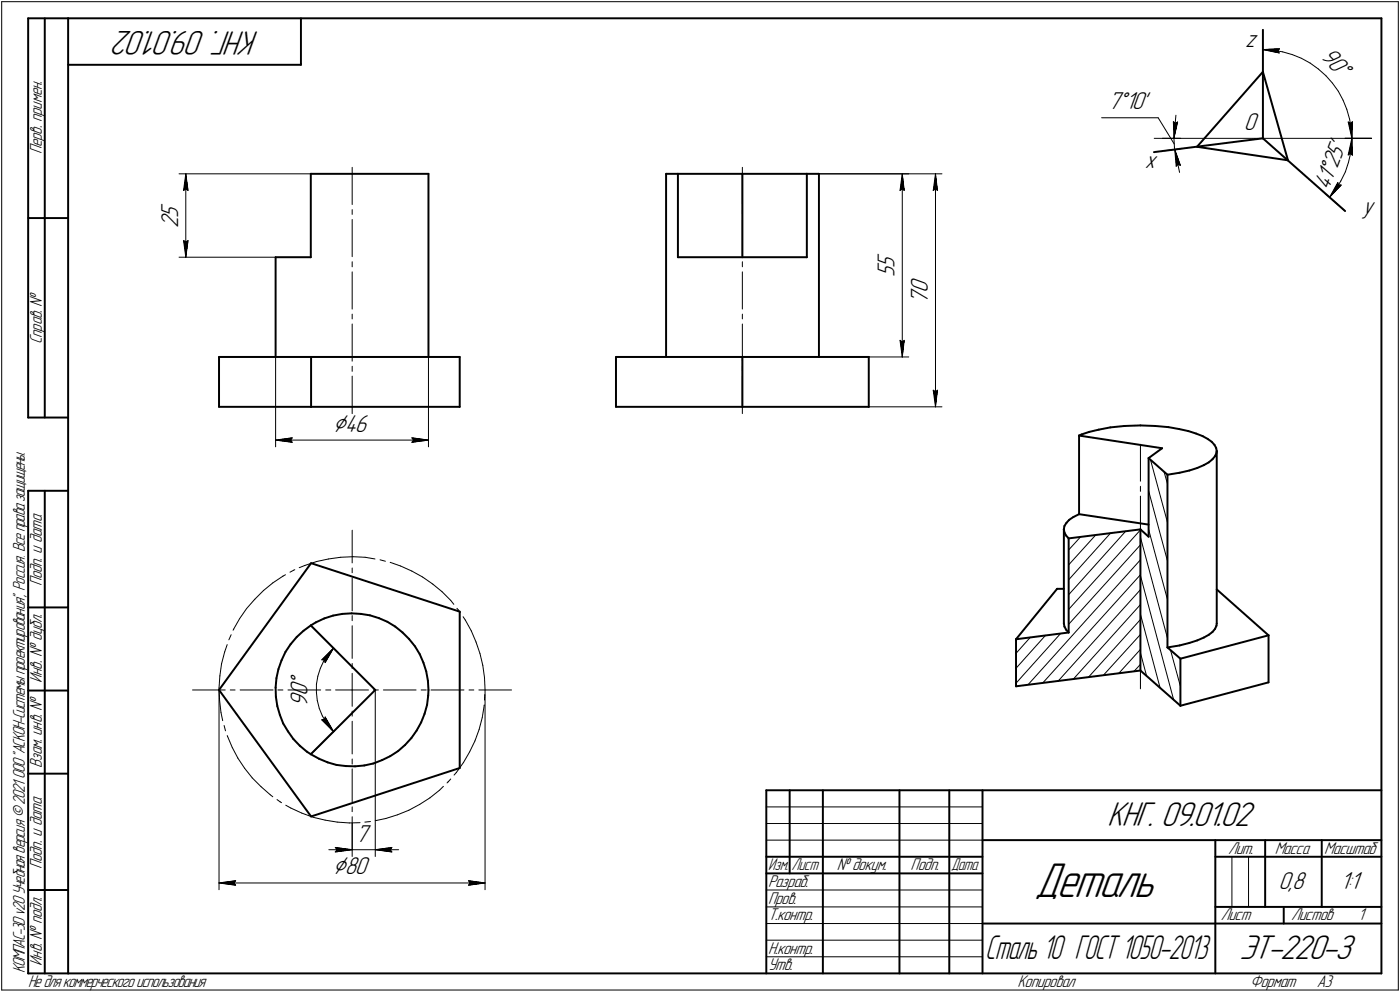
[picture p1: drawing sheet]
<svg xmlns="http://www.w3.org/2000/svg" width="421mm" height="298mm" viewBox="0 0 421 298" stroke-linecap="round" stroke-linejoin="round" font-family="sans-serif">
<g fill="none" stroke="#000" stroke-width=".59">
<path d="M8.5 5.5v120zM8.5 5.5h12zM13.5 5.5v120zM20.5 5.5v287zM20.5 5.5h395zM20.5 19.5h70zM90.5 5.5v14zM379.8 9v32.6zM415.5 5.5v287zM379.8 21.6l7.5 26.6zM379.8 21.6l-19.8 22.5zM93.5 52.2h35.4z"/>
<path d="M93.5 52.2v25.1zM128.9 52.2v55.1zM200.3 52.2h3.6zM200.3 52.2v55.1zM203.9 52.2v25.1zM203.9 52.2h19.4zM223.3 52.2v25.1zM223.3 52.2h19.4zM242.7 52.2h3.6zM242.7 52.2v25.1zM246.3 52.2v55.1zM347 45.7l32.8-4.1z"/>
<path d="M360 44.1l27.3 4.1zM379.8 41.6l24.7 21.8zM8.5 65.5h12zM82.9 77.3v30zM82.9 77.3h10.6zM203.9 77.3h38.8zM65.9 107.3v15zM65.9 107.3h27.7zM93.6 107.3h44.7zM93.6 107.3v15zM138.3 107.3v15zM185.3 107.3v15z"/>
<path d="M185.3 107.3h38zM223.3 107.3v15zM223.3 107.3h38zM261.3 107.3v15zM8.5 125.5h12zM65.9 122.3h27.7zM93.6 122.3h44.7zM185.3 122.3h38zM223.3 122.3h38zM324.5 130.9l.8-.3zM324.5 130.9v23.6zM324.5 130.9l25 3.8z"/>
<path d="M325.3 130.6l2.3-.8zM327.6 129.8l2.9-.7zM330.5 129.1l3.4-.7zM333.9 128.4l4.3-.4zM338.2 128l4.8-.2zM343 127.8l4.5 .2zM345.4 137.7l4.1-3zM345.4 137.7l5.7 5zM345.4 137.7v23.6zM347.5 128l3.9 .4zM351.4 128.4l3.3 .5zM354.7 128.9l2.7 .6z"/>
<path d="M357.4 129.5l2.3 .8zM359.7 130.3l2 .8zM361.7 131.1l1.5 .8zM362 139.8l1.6-.9zM363.2 131.9l1.2 .9zM363.6 138.9l1.1-.9zM364.4 132.8l.9 .9zM365.3 133.7l.5 .9zM365.4 137.1l-.7 .9zM365.8 134.6l.1 1zM365.8 136.1l-.4 1zM365.9 135.6l-.1 .5z"/>
<path d="M365.9 135.6v51.8zM8.5 147.5v145zM8.5 147.5h12zM13.5 147.5v145zM320 159.1v28.3zM320 159h.1M320 159.1l.1 .9zM320.1 158.1l-.1 .9zM320.7 157.1l-.6 1zM321.6 156.2l1.2-.8zM321.6 156.2l-.9 .9zM322.8 155.4l1.7-.9z"/>
<path d="M324.5 154.5l20.9 3.1zM343 159.1l2.4 2.2zM343 159.1v42.4zM351.1 142.7l3.7-.6zM351.1 142.7v51.9zM354.8 142.1l2.9-.7zM357.7 141.4l2.4-.8zM360.1 140.6l1.9-.8zM93.6 169.2l44.7 14.6zM93.6 169.2l-27.7 38.1zM317.9 177h2.1zM317.9 177l-12.3 15.1z"/>
<path d="M320.1 160l.5 1zM320.6 161l.8 .8zM321.4 161.8l21.6-2.7zM321.4 161.8v28.3zM365.9 177.1l15.6 13.8zM8.5 182.5h12zM84.7 198.5l-1 2.6zM85.9 195.9l-1.2 2.6zM87.4 193.6l-1.5 2.3zM89.2 191.4l2.1-1.8zM89.2 191.4l-1.8 2.2zM91.3 189.6l2.2-1.6z"/>
<path d="M93.5 188l1.5-1zM93.5 188l19.4 19.3zM95 187l2.5-1.2zM97.5 185.8l2.7-.8zM100.2 185l2.8-.5zM103 184.5l2.7-.2zM105.7 184.3l2.8 .2zM108.5 184.5l2.8 .4zM111.3 184.9l2.7 .9zM114 185.8l2.5 1.1zM116.5 186.9l2.4 1.4zM118.9 188.3l2.2 1.8z"/>
<path d="M121.1 190.1l1.9 1.9zM123 192l1.8 2.2zM124.8 194.2l1.4 2.4zM126.2 196.6l1.1 2.5zM127.3 199.1l.9 2.7zM138.3 183.8v47zM305.6 192.1v14.1zM305.6 192.1l15.8-2zM320 187.4l.1 .9zM320.1 188.3l.5 .9zM320.6 189.2l.8 .9zM351.1 194.6l3.7-.6z"/>
<path d="M351.1 194.6l3.9 3.4zM354.8 194l2.9-.8zM355 198l26.5-7.1zM355 198v14.1zM357.7 193.2l2.4-.8zM360.1 192.4l1.9-.8zM362 191.6l1.6-.8zM363.6 190.8l1.1-.9zM365.4 189l-.7 .9zM365.8 188l-.4 1zM365.9 187.4l-.1 .6zM381.5 190.9v14.2z"/>
<path d="M8.5 207.5h12zM65.9 207.3l27.7 38.1zM82.9 206.6l.1 2.8zM83 209.4l.4 2.8zM83.1 203.8l-.2 2.8zM83.4 212.2l.8 2.6zM83.7 201.1l-.6 2.7zM84.2 214.8l1 2.6zM85.2 217.4l1.4 2.4zM86.6 219.8l1.6 2.3zM125.3 219.5l-1.6 2.3zM126.7 217.1l-1.4 2.4z"/>
<path d="M127.7 214.5l-1 2.6zM128.2 201.8l.5 2.8zM128.4 211.8l-.7 2.7zM128.7 204.6l.2 2.7zM128.8 209l-.4 2.8zM128.9 207.3l-.1 1.7zM305.6 206.2l37.4-4.7zM343 201.5l12 10.6zM355 212.1l26.5-7zM8.5 232.5h12zM88.2 222.1l2 2zM90.2 224.1l2.1 1.8z"/>
<path d="M92.3 225.9l1.2 .8zM93.5 226.7l2.4 1.3zM93.5 226.7l19.4-19.4zM95.9 228l2.7 1.1zM98.6 229.1l2.6 .8zM101.2 229.9l2.8 .3zM104 230.2l2.8 .1zM106.8 230.3l2.8-.3zM109.6 230l2.7-.6zM112.3 229.4l2.6-1zM114.9 228.4l2.4-1.2zM117.3 227.2l2.4-1.5z"/>
<path d="M119.7 225.7l2.1-1.8zM123.7 221.8l-1.9 2.1zM230.5 237.5h185zM230.5 237.5v55zM237.5 237.5v25zM247.5 237.5v55zM270.5 237.5v55zM285.5 237.5v55zM295.5 237.5v55zM93.6 245.4l44.7-14.6zM230.5 257.5h65zM295.5 252.5h120z"/>
<path d="M365.5 252.5v40zM365.5 257.5h15zM380.5 252.5v20zM380.5 257.5h35zM397.5 252.5v20zM8.5 267.5h12zM230.5 262.5h65zM295.5 277.5h70zM365.5 277.5h50zM365.5 272.5h50zM386.1 272.5v5zM8.5 292.5h12z"/>
<path d="M20.5 292.5h395z"/>
</g>
<g fill="none" stroke="#000" stroke-width=".3">
<path d="M.5 .5v297zM.5 .5h420zM379.8 14.9l5-.3zM379.8 14.9l4.9 1zM379.8 14.9l3 .2zM379.8 9v7.8zM382.8 15.1l2.9 .5zM384.3 15.2l.4 .7zM384.8 14.6l-.5 .6zM385.7 15.6l3 .8zM388.7 16.4l2.7 1.1zM391.4 17.5l2.6 1.5z"/>
<path d="M394 19l2.5 1.7zM420.5 .5v297zM331.3 35.4h17zM348.3 35.4l4.8 7.9zM352.9 36.6l.6 .5zM352.9 36.6l.2 5zM353.5 37.1l.7-.4zM353.7 34.6l-.6 7zM354.2 36.7l-1.1 4.9zM396.5 20.7l2.3 2.1zM398.8 22.8l1.9 2.2zM400.7 25l1.8 2.4z"/>
<path d="M402.5 27.4l1.4 2.7zM403.9 30.1l1.1 2.8zM405 32.9l.9 2.9zM405.5 36.7l1.1 4.9zM405.5 36.7l.6 .4zM405.9 35.8l.5 3zM406.1 37.1l.6-.5zM406.4 38.8l.2 2.8zM406.7 36.6l-.1 5zM53.8 52.2h39.7zM55.2 57.2l.7-.5zM55.9 52.2l.7 5z"/>
<path d="M55.9 56.7l.7 .5zM55.9 52.2l-.7 5zM55.9 52.2v25.1zM105.9 50.3v11.2zM223.3 50.3v11.2zM246.3 52.2h27zM246.3 52.2h37zM270.7 57.2l.7-.5zM271.4 52.2l.5 5zM271.4 56.7l.5 .5zM271.4 52.2l-.7 5zM271.4 52.2v55.1z"/>
<path d="M280.7 57.2l.6-.5zM281.3 52.2l.6 5zM281.3 56.7l.6 .5zM281.3 52.2l-.6 5zM281.3 52.2v70.1zM347.1 41.6h32.7zM349.6 41.6h5.5zM350.2 45.3l5.1-.6zM353.1 41.6l.1 3zM353.2 44.6l.1 .4zM353.3 45l.4 5zM353.3 45l1.7 4.7z"/>
<path d="M353.3 45l1.5 6.8zM354.2 49.4l-.5 .6zM354.2 49.4l.8 .3zM379.8 41.6h32.7zM398.4 58l6.1 5.4zM401.7 56.9l-1.8 2.4zM402.3 54.9l-2.4 4.4zM402.3 54.9l.2 .7zM402.5 55.6h.9zM403.3 54.4l-1.6 2.5zM403.4 55.6l-3.5 3.7zM404.5 41.6h8z"/>
<path d="M404.6 51.6l-1.3 2.8zM405.5 46.6l.6-.5zM405.6 48.8l-1 2.8zM406.1 46.1l.6 .6zM406.2 45.9l-.6 2.9zM406.5 42.8l-.3 3.1zM406.6 41.6l.1 5.1zM406.6 41.6l-1.1 5zM406.6 41.6l-.1 1.2zM53.8 77.3h29.1zM55.2 72.3l.7 5zM55.2 72.3l.7 .4z"/>
<path d="M55.9 72.7l.7-.4zM56.6 72.3l-.7 5zM105.9 63v1.4zM105.9 66v11.1zM105.9 78.7v1.5zM223.3 63v1.4zM223.3 66v11.1zM223.3 78.7v1.5zM105.9 81.7v11.2zM105.9 94.4v1.4zM105.9 97.4v11.1zM223.3 81.7v11.2z"/>
<path d="M223.3 94.4v1.4zM223.3 97.4v11.1zM82.9 107.3v27zM105.9 110.1v1.5zM105.9 113v11.3zM128.9 107.3v27zM223.3 110.1v1.5zM223.3 113v11.3zM246.3 107.3h27zM270.7 102.3l.7 5zM270.7 102.3l.7 .5zM271.4 102.8l.5-.5z"/>
<path d="M271.9 102.3l-.5 5zM280.7 117.3l.6 5zM280.7 117.3l.6 .5zM281.3 117.8l.6-.5zM281.9 117.3l-.6 5zM82.9 132.2l5-.6zM82.9 132.2l5 .7zM82.9 132.2h46zM87.4 132.2l.5 .7zM87.9 131.6l-.5 .6zM123.9 132.9l5-.7zM123.9 131.6l.5 .6z"/>
<path d="M123.9 131.6l5 .6zM124.4 132.2l-.5 .7zM261.3 122.3h22zM343 133.5v11.1zM346 138.3l5.1 18.7zM105.9 159.3v9.9zM338.6 159.6l-17.2 19.1zM343 146.1v1.6zM343 149.1v11.1zM343 159.3l-21.6 23.8zM345.4 159.1l5.7 21.1zM345.4 147.5l5.7 21.1z"/>
<path d="M350.1 141.8l1 3.6zM79.2 177.5l2.8-2.3zM79.2 177.5l-2.6 2.6zM82 175.2l3.1-2.1zM85.1 173.1l.8-.4zM87.2 172l1.1-.6zM88.3 171.4l.3-.2zM90 170.6l1.7-.7zM91.7 169.9l3.5-1.2zM95.2 168.7l3.6-.7zM98.8 168l3.6-.5zM102.4 167.5l3.8-.2z"/>
<path d="M105.9 170.7v1.4zM105.9 173.7v9.9zM106.2 167.3l3.6 .2zM109.8 167.5l3 .5zM114.3 168.2l1.6 .5zM117.3 169l3.2 1.1zM120.5 170.1l3.4 1.5zM123.9 171.6l3.2 1.8zM127.1 173.4l3 2.1zM130.1 175.5l2.8 2.3zM132.9 177.8l2.7 2.6zM325 161.4l-3.6 3.9z"/>
<path d="M329.5 160.8l-8.1 9zM334 160.2l-12.6 14zM343 161.7v1.5zM343 164.8v11.1zM343 177.3v1.5zM343 177.2l-24.7 27.4zM343 172.7l-29.3 32.4zM343 168.2l-33.8 37.5zM343 163.7l-21.6 23.9zM343 173l10 37.3zM343 161.5l8.1 30.3zM66.6 199.5l-.5 3.6z"/>
<path d="M67.6 195.9l-1 3.6zM68.3 193.7l-.7 2.2zM69.5 190.8l-.7 1.5zM70.3 189.1l-.2 .3zM72.1 185.9l-1.8 3.2zM74.2 182.9l-2.1 3zM76.6 180.1l-2.4 2.8zM93.5 188l8.3 8.2zM96.8 198.3h.7zM96.8 198.3l3.5-3.6zM97.4 198.6l-1 2.2zM97.5 198.3l.3 .8z"/>
<path d="M98.7 196.6l-1.3 2zM100.3 194.7l-2.5 4.4zM100.3 194.7l-1.6 1.9zM105.9 185v1.5zM105.9 188v9.9zM105.9 199.4v1.5zM135.6 180.4l.9 1.2zM137.4 182.8l.4 .5zM137.8 183.3l.6 .8zM139.3 185.3l.7 1.1zM140 186.4l1.7 3.2zM141.7 189.6l1.5 3.4z"/>
<path d="M143.2 193l1.2 3.4zM144.4 196.4l.8 3.6zM145.2 200l.5 3.6zM309.9 191.5l-4.3 4.8zM314.5 190.9l-8.9 9.9zM318.9 190.4l-13.3 14.9zM343 180.3v11.1zM343 193v1.4zM343 195.9v11.1zM343 199.6l-2 2.2zM343 195.2l-6.5 7.2zM343 190.7l-11.1 12.2z"/>
<path d="M343 186.2l-15.6 17.3zM343 181.7l-20.2 22.3zM343 196.2l1.8 7zM343 184.6l5.9 22.2zM352 195.4l3 10.8zM57.9 207.3h9.8zM65.9 206.8l.1 3.7zM65.9 207.3v60.1zM66 210.5l.5 3.6zM66.1 203.1l-.2 3.7zM66.5 214.1l.5 2.5zM67.4 218l.4 1.6z"/>
<path d="M69.3 207.3h1.4zM72.2 207.3h9.9zM83.6 207.3h1.5zM86.6 207.3h9.8zM95.2 205.7v2.4zM95.2 208.1l.2 2.4zM95.4 210.5l.6 2.4zM95.6 203.2l-.4 2.5zM96 212.9l.9 2.2zM96.4 200.8l-.8 2.4zM96.8 216.3l3.5 3.6zM96.8 216.3h.7z"/>
<path d="M96.9 215.1l1.3 2.2zM97.8 215.5l-.3 .8zM97.8 215.5l2.5 4.4zM98 207.3h1.5zM98.2 217.3l1.5 1.9zM99.7 219.2l.6 .7zM100.9 207.3h5zM105.9 207.3h4.9zM105.9 216.7v9.9zM105.9 213.7v1.5zM105.9 207.3v5zM105.9 202.4v4.9z"/>
<path d="M112.3 207.3h1.5zM112.9 207.3v50.1zM115.3 207.3h9.8zM126.7 207.3h1.5zM129.6 207.3h9.9zM141.1 207.3h1.4zM144 207.3h9.8zM144.1 219.2l-1.3 3.5zM145 215.6l-.9 3.6zM145.6 212l-.6 3.6zM145.6 211.8v.2zM145.7 203.6l.2 3.7z"/>
<path d="M145.8 208.7l-.1 1.7zM145.9 207.3v60.1zM68.3 221.1l.1 .1zM68.4 221.2l1.4 3.4zM69.8 224.6l1.7 3.2zM71.5 227.8l2.1 3.1zM73.6 230.9l2.3 2.9zM75.9 233.8l2.6 2.6zM78.5 236.4l2.8 2.4zM81.3 238.8l.7 .6zM93.5 226.7l8.3-8.3zM105.9 231.1v9.9z"/>
<path d="M105.9 228.1v1.5zM129.3 239.8l2.9-2.3zM132.2 237.5l1.1-1.2zM134.5 235.3l.3-.4zM135.6 234.1l-.8 .8zM137.2 232.2l-.6 .7zM139.4 229.2l-2.2 3zM141.2 226l-1.8 3.2zM142.8 222.7l-1.6 3.3zM83.3 240.3l.9 .7zM84.2 241l.5 .2zM85.9 242l1.6 .8z"/>
<path d="M87.5 242.8l3.3 1.5zM90.8 244.3l3.4 1.3zM94.2 245.6l3.6 .9zM97.8 246.5l3.6 .6zM98.9 255.4h7zM100.8 254.7l5.1 .7zM100.8 254.7l.5 .7zM100.8 256l5.1-.6zM101.3 255.4l-.5 .6zM101.4 247.1l3.7 .2zM105.1 247.3l3.2-.1zM105.9 245.4v9.9z"/>
<path d="M105.9 242.5v1.4zM105.9 255.4h7zM105.9 247.3v10.1zM109.7 247.1l1.7-.2zM112.9 246.6l3.2-.6zM112.9 255.4l5 .6zM112.9 255.4l5-.7zM112.9 255.4h7zM116.1 246l3.4-1.1zM117.3 255.4l.6 .6zM117.9 254.7l-.6 .7zM119.5 244.9l3.4-1.4z"/>
<path d="M122.9 243.5l3.3-1.8zM126.2 241.7l3.1-1.9zM230.5 247.5h65zM230.5 252.5h65zM230.5 242.5h65zM370.5 257.5v15zM375.5 257.5v15zM65.9 265.3l5-.6zM65.9 265.3l5 .7zM65.9 265.3h80zM70.4 265.3l.5 .7zM70.9 264.7l-.5 .6z"/>
<path d="M140.9 266l5-.7zM140.9 264.7l.5 .6zM140.9 264.7l5 .6zM141.4 265.3l-.5 .7zM230.5 267.5h65zM230.5 272.5h65zM230.5 277.5h65zM.5 297.5h420zM230.5 282.5h65zM230.5 287.5h65z"/>
</g>
<g fill="#000" stroke="#000" stroke-width=".3">
<path d="M380.2 15h.8zM380.7 15.1h1.4zM381.1 15.2h2.1zM381.5 15.2h2.8zM381.9 15.3h2.5zM382.3 15.4h2.2zM382.7 15.5h1.8zM383.1 15.6h1.5zM383.5 15.7h1.1zM384 15.7h.6zM384.4 15.8h.3z"/>
<path d="M383.2 14.7h1.6zM381.5 14.8h3.2zM379.8 14.9h4.8zM381 15h3.6zM382.1 15.1h2.4zM383.2 15.2h1.2z"/>
<path d="M353 36.7h.1zM353 36.8h.2zM353 36.9h.3zM353 37h.4zM353 37.1h.5zM353 37.2h.5zM353 37.3h.5zM353 37.3h.5zM353 37.4h.5zM353 37.5h.5zM353 37.6h.5zM353 37.7h.5zM353 37.8h.5zM353 37.8h.5zM353 37.9h.5zM353 38h.4zM353 38.1h.4zM353 38.2h.4zM353 38.3h.4zM353 38.4h.4zM353 38.4h.4zM353 38.5h.4zM353 38.6h.4zM353 38.7h.4zM353 38.8h.4zM353 38.9h.4zM353 38.9h.3zM353 39h.3zM353.1 39.1h.2zM353.1 39.2h.2zM353.1 39.3h.2zM353.1 39.4h.2zM353.1 39.5h.2zM353.1 39.5h.2zM353.1 39.6h.2zM353.1 39.7h.2zM353.1 39.8h.1zM353.1 39.9h.1zM353.1 40h.1zM353.1 40h.1zM353.1 40.1h.1zM353.1 40.2h.1zM353.1 40.3h.1zM353.1 40.4h.1zM353.1 40.5h.1zM353.1 40.6h.1zM353.1 40.6h.1z"/>
<path d="M353.9 36.8h.3zM353.8 36.9h.4zM353.7 37h.5zM353.5 37.1h.6zM353.5 37.2h.6zM353.5 37.3h.6zM353.5 37.3h.6zM353.5 37.4h.5zM353.5 37.5h.5zM353.5 37.6h.5zM353.5 37.7h.5zM353.5 37.8h.5zM353.5 37.8h.4zM353.5 37.9h.4zM353.4 38h.5zM353.4 38.1h.5zM353.4 38.2h.4zM353.4 38.3h.4zM353.4 38.4h.4zM353.4 38.4h.4zM353.4 38.5h.4zM353.4 38.6h.3zM353.4 38.7h.3zM353.4 38.8h.3zM353.4 38.9h.3zM353.3 38.9h.4zM353.3 39h.4zM353.3 39.1h.4zM353.3 39.2h.4zM353.3 39.3h.4zM353.3 39.4h.3zM353.3 39.5h.3zM353.3 39.5h.3zM353.3 39.6h.3zM353.3 39.7h.2zM353.2 39.8h.3zM353.2 39.9h.3zM353.2 40h.3zM353.2 40h.3zM353.2 40.1h.2zM353.2 40.2h.2zM353.2 40.3h.2zM353.2 40.4h.2zM353.1 40.7h.2zM353.1 40.8h.2z"/>
<path d="M405.6 36.8h.2zM405.6 36.9h.3zM405.6 37h.5zM405.6 37.1h.5zM405.6 37.2h.6zM405.6 37.3h.6zM405.6 37.3h.6zM405.7 37.4h.5zM405.7 37.5h.5zM405.7 37.6h.5zM405.7 37.7h.5zM405.7 37.8h.5zM405.8 37.8h.4zM405.8 37.9h.4zM405.8 38h.5zM405.8 38.1h.5zM405.9 38.2h.4zM405.9 38.3h.4zM405.9 38.4h.4zM405.9 38.4h.4zM405.9 38.5h.4zM406 38.6h.3zM406 38.7h.3zM406 38.8h.3zM406 38.9h.3zM406.1 38.9h.3zM406.1 39h.3zM406.1 39.1h.3zM406.1 39.2h.3zM406.1 39.3h.3zM406.1 39.4h.3zM406.1 39.5h.3zM406.1 39.5h.3zM406.1 39.6h.3zM406.2 39.7h.2zM406.2 39.8h.3zM406.2 39.9h.3zM406.2 40h.3zM406.2 40h.3zM406.3 40.1h.2zM406.3 40.2h.2zM406.3 40.3h.2zM406.3 40.4h.2zM406.4 40.7h.2zM406.4 40.8h.2z"/>
<path d="M406.6 36.7h.1zM406.5 36.8h.2zM406.4 36.9h.3zM406.3 37h.4zM406.1 37.1h.6zM406.2 37.2h.5zM406.2 37.3h.5zM406.2 37.3h.5zM406.2 37.4h.5zM406.2 37.5h.5zM406.2 37.6h.5zM406.2 37.7h.5zM406.2 37.8h.5zM406.2 37.8h.5zM406.2 37.9h.5zM406.3 38h.4zM406.3 38.1h.4zM406.3 38.2h.4zM406.3 38.3h.4zM406.3 38.4h.4zM406.3 38.4h.4zM406.3 38.5h.4zM406.3 38.6h.4zM406.3 38.7h.4zM406.3 38.8h.4zM406.3 38.9h.4zM406.4 38.9h.3zM406.4 39h.3zM406.4 39.1h.3zM406.4 39.2h.3zM406.4 39.3h.3zM406.4 39.4h.3zM406.4 39.5h.3zM406.4 39.5h.3zM406.4 39.6h.3zM406.4 39.7h.3zM406.5 39.8h.2zM406.5 39.9h.2zM406.5 40h.2zM406.5 40h.2zM406.5 40.1h.2zM406.5 40.2h.2zM406.5 40.3h.2zM406.5 40.4h.2zM406.5 40.5h.2zM406.5 40.6h.2zM406.5 40.6h.2z"/>
<path d="M55.7 53.5h.2zM55.7 53.6h.2zM55.7 53.7h.2zM55.7 53.8h.2zM55.7 53.8h.2zM55.7 53.9h.2zM55.7 54h.2zM55.7 54.1h.2zM55.6 54.2h.3zM55.6 54.3h.3zM55.6 54.4h.3zM55.6 54.4h.3zM55.6 54.5h.3zM55.6 54.6h.3zM55.6 54.7h.3zM55.5 54.8h.4zM55.5 54.9h.4zM55.5 54.9h.4zM55.5 55h.4zM55.5 55.1h.4zM55.5 55.2h.4zM55.5 55.3h.4zM55.5 55.4h.4zM55.5 55.5h.4zM55.5 55.5h.4zM55.5 55.6h.4zM55.5 55.7h.4zM55.5 55.8h.4zM55.5 55.9h.4zM55.5 56h.4zM55.4 56h.5zM55.4 56.1h.5zM55.4 56.2h.5zM55.4 56.3h.5zM55.4 56.4h.5zM55.4 56.5h.5zM55.4 56.6h.5zM55.3 56.6h.6zM55.3 56.7h.6zM55.3 56.8h.5zM55.3 56.9h.4zM55.3 57h.2zM55.3 57.1h.2z"/>
<path d="M55.9 52.9h.1zM55.9 53h.1zM55.9 53.1h.1zM55.9 53.2h.1zM55.9 53.3h.1zM55.9 53.3h.1zM55.9 53.4h.1zM55.9 53.5h.2zM55.9 53.6h.2zM55.9 53.7h.2zM55.9 53.8h.2zM55.9 53.8h.2zM55.9 53.9h.2zM55.9 54h.2zM55.9 54.1h.2zM55.9 54.2h.3zM55.9 54.3h.3zM55.9 54.4h.3zM55.9 54.4h.3zM55.9 54.5h.3zM55.9 54.6h.3zM55.9 54.7h.3zM55.9 54.8h.4zM55.9 54.9h.4zM55.9 54.9h.4zM55.9 55h.4zM55.9 55.1h.4zM55.9 55.2h.4zM55.9 55.3h.4zM55.9 55.4h.5zM55.9 55.5h.5zM55.9 55.5h.5zM55.9 55.6h.5zM55.9 55.7h.5zM55.9 55.8h.5zM55.9 55.9h.5zM55.9 56h.5zM55.9 56h.6zM55.9 56.1h.6zM55.9 56.2h.6zM55.9 56.3h.6zM55.9 56.4h.6zM55.9 56.5h.6zM55.9 56.6h.6zM55.9 56.6h.7zM55.9 56.7h.7zM56 56.8h.6zM56.1 56.9h.5zM56.2 57h.4zM56.4 57.1h.2z"/>
<path d="M271.2 53.5h.2zM271.2 53.6h.2zM271.2 53.7h.2zM271.2 53.8h.2zM271.2 53.8h.2zM271.2 53.9h.2zM271.2 54h.2zM271.2 54.1h.2zM271.1 54.2h.3zM271.1 54.3h.3zM271.1 54.4h.3zM271.1 54.4h.3zM271.1 54.5h.3zM271.1 54.6h.3zM271.1 54.7h.3zM271 54.8h.4zM271 54.9h.4zM271 54.9h.4zM271 55h.4zM271 55.1h.4zM271 55.2h.4zM271 55.3h.4zM270.9 55.4h.5zM270.9 55.5h.5zM270.9 55.5h.5zM270.9 55.6h.5zM270.9 55.7h.5zM270.9 55.8h.5zM270.9 55.9h.5zM270.9 56h.5zM270.8 56h.6zM270.8 56.1h.6zM270.8 56.2h.6zM270.8 56.3h.6zM270.8 56.4h.6zM270.8 56.5h.6zM270.8 56.6h.6zM270.8 56.6h.6zM270.8 56.7h.6zM270.8 56.8h.5zM270.8 56.9h.4zM270.8 57h.2zM270.8 57.1h.1z"/>
<path d="M271.4 53h.1zM271.4 53.1h.1zM271.4 53.2h.1zM271.4 53.3h.1zM271.4 53.3h.1zM271.4 53.4h.1zM271.4 53.5h.1zM271.4 53.6h.1zM271.4 53.7h.2zM271.4 53.8h.2zM271.4 53.8h.2zM271.4 53.9h.2zM271.4 54h.2zM271.4 54.1h.2zM271.4 54.2h.2zM271.4 54.3h.2zM271.4 54.4h.2zM271.4 54.4h.3zM271.4 54.5h.3zM271.4 54.6h.3zM271.4 54.7h.3zM271.4 54.8h.3zM271.4 54.9h.3zM271.4 54.9h.3zM271.4 55h.3zM271.4 55.1h.4zM271.4 55.2h.4zM271.4 55.3h.4zM271.4 55.4h.4zM271.4 55.5h.4zM271.4 55.5h.4zM271.4 55.6h.4zM271.4 55.7h.4zM271.4 55.8h.4zM271.4 55.9h.5zM271.4 56h.5zM271.4 56h.5zM271.4 56.1h.5zM271.4 56.2h.5zM271.4 56.3h.5zM271.4 56.4h.5zM271.4 56.5h.5zM271.4 56.6h.5zM271.4 56.6h.5zM271.4 56.7h.5zM271.5 56.8h.4zM271.6 56.9h.3zM271.7 57h.2zM271.8 57.1h.1z"/>
<path d="M281.2 53.5h.1zM281.2 53.6h.1zM281.2 53.7h.1zM281.2 53.8h.1zM281.2 53.8h.1zM281.2 53.9h.1zM281.2 54h.1zM281.2 54.1h.1zM281.1 54.2h.2zM281.1 54.3h.2zM281.1 54.4h.2zM281.1 54.4h.2zM281.1 54.5h.2zM281.1 54.6h.2zM281.1 54.7h.2zM281 54.8h.3zM281 54.9h.3zM281 54.9h.3zM281 55h.3zM281 55.1h.3zM281 55.2h.3zM281 55.3h.3zM280.9 55.4h.4zM280.9 55.5h.4zM280.9 55.5h.4zM280.9 55.6h.4zM280.9 55.7h.4zM280.9 55.8h.4zM280.9 55.9h.4zM280.9 56h.4zM280.8 56h.5zM280.8 56.1h.5zM280.8 56.2h.5zM280.8 56.3h.5zM280.8 56.4h.5zM280.8 56.5h.5zM280.8 56.6h.5zM280.8 56.6h.5zM280.8 56.7h.5zM280.8 56.8h.5zM280.8 56.9h.4zM280.8 57h.2zM280.8 57.1h.1z"/>
<path d="M281.3 53h.2zM281.3 53.1h.2zM281.3 53.2h.2zM281.3 53.3h.2zM281.3 53.3h.2zM281.3 53.4h.2zM281.3 53.5h.2zM281.3 53.6h.2zM281.3 53.7h.3zM281.3 53.8h.3zM281.3 53.8h.3zM281.3 53.9h.3zM281.3 54h.3zM281.3 54.1h.3zM281.3 54.2h.3zM281.3 54.3h.3zM281.3 54.4h.3zM281.3 54.4h.4zM281.3 54.5h.4zM281.3 54.6h.4zM281.3 54.7h.4zM281.3 54.8h.4zM281.3 54.9h.4zM281.3 54.9h.4zM281.3 55h.4zM281.3 55.1h.5zM281.3 55.2h.5zM281.3 55.3h.5zM281.3 55.4h.5zM281.3 55.5h.5zM281.3 55.5h.5zM281.3 55.6h.5zM281.3 55.7h.5zM281.3 55.8h.5zM281.3 55.9h.6zM281.3 56h.6zM281.3 56h.6zM281.3 56.1h.6zM281.3 56.2h.6zM281.3 56.3h.6zM281.3 56.4h.6zM281.3 56.5h.6zM281.3 56.6h.6zM281.3 56.6h.6zM281.3 56.7h.6zM281.5 56.8h.4zM281.6 56.9h.3zM281.7 57h.2zM281.8 57.1h.1z"/>
<path d="M353.4 45.8h.2zM353.4 45.9h.2zM353.5 46.2h.2zM353.5 46.3h.2zM353.5 46.4h.2zM353.5 46.5h.2zM353.5 46.6h.2zM353.5 46.7h.2zM353.5 46.7h.2zM353.5 46.8h.2zM353.5 46.9h.2zM353.6 47h.2zM353.6 47.1h.2zM353.6 47.2h.2zM353.6 47.2h.2zM353.6 47.3h.2zM353.6 47.4h.3zM353.6 47.5h.3zM353.6 47.6h.3zM353.6 47.7h.3zM353.6 47.8h.3zM353.6 47.8h.4zM353.6 47.9h.4zM353.7 48h.3zM353.7 48.1h.3zM353.7 48.2h.4zM353.7 48.3h.4zM353.7 48.3h.4zM353.7 48.4h.4zM353.7 48.5h.4zM353.7 48.6h.5zM353.7 48.7h.5zM353.7 48.8h.5zM353.7 48.9h.5zM353.7 48.9h.5zM353.7 49h.5zM353.7 49.1h.5zM353.7 49.2h.5zM353.7 49.3h.5zM353.7 49.4h.5zM353.7 49.4h.5zM353.7 49.5h.5zM353.7 49.6h.4zM353.7 49.7h.3zM353.7 49.8h.2z"/>
<path d="M353.5 45.7h.2zM353.6 46h.1zM353.6 46.1h.1zM353.6 46.1h.1zM353.7 46.2h.1zM353.7 46.3h.1zM353.7 46.4h.2zM353.7 46.5h.2zM353.7 46.6h.2zM353.7 46.7h.3zM353.7 46.7h.3zM353.7 46.8h.3zM353.7 46.9h.4zM353.8 47h.3zM353.8 47.1h.3zM353.8 47.2h.4zM353.8 47.2h.4zM353.8 47.3h.4zM353.9 47.4h.3zM353.9 47.5h.3zM353.9 47.6h.4zM353.9 47.7h.4zM353.9 47.8h.4zM354 47.8h.4zM354 47.9h.4zM354 48h.4zM354 48.1h.5zM354.1 48.2h.4zM354.1 48.3h.4zM354.1 48.3h.5zM354.1 48.4h.5zM354.1 48.5h.5zM354.2 48.6h.5zM354.2 48.7h.5zM354.2 48.8h.6zM354.2 48.9h.6zM354.2 48.9h.6zM354.2 49h.6zM354.2 49.1h.6zM354.2 49.2h.6zM354.2 49.3h.7zM354.2 49.4h.7zM354.5 49.4h.4zM354.7 49.5h.3zM354.8 49.6h.2z"/>
<path d="M402.3 55h.1zM402.3 55.1h.1zM402.2 55.2h.2zM402.2 55.3h.3zM402.1 55.4h.4zM402.1 55.5h.4zM402 55.5h.5zM401.9 55.6h.6zM401.9 55.7h.6zM401.8 55.8h.6zM401.8 55.9h.5zM401.7 56h.6zM401.7 56h.6zM401.7 56.1h.5zM401.7 56.2h.4zM401.6 56.3h.5zM401.5 56.4h.5zM401.5 56.5h.4zM401.4 56.6h.5zM401.4 56.6h.4zM401.3 56.7h.4zM401.3 56.8h.4zM401.2 56.9h.5zM401.2 57h.4zM401.2 57.1h.3zM401.1 57.1h.4zM401.1 57.2h.3zM401 57.3h.3zM401 57.4h.2zM400.9 57.5h.3zM400.9 57.6h.3zM400.8 57.7h.3zM400.8 57.7h.2zM400.7 57.8h.3zM400.6 57.9h.3zM400.6 58h.2zM400.6 58.1h.2zM400.6 58.2h.1zM400.5 58.3h.1zM400.4 58.4h.2zM400.2 58.7h.2z"/>
<path d="M402.5 55.6h.9zM402.5 55.7h.9zM402.4 55.8h.9zM402.3 55.9h.9zM402.3 56h.8zM402.3 56h.7zM402.2 56.1h.7zM402.1 56.2h.7zM402.1 56.3h.7zM402 56.4h.7zM401.9 56.5h.7zM401.9 56.6h.6zM401.8 56.6h.6zM401.7 56.7h.6zM401.7 56.8h.6zM401.7 56.9h.5zM401.6 57h.5zM401.5 57.1h.5zM401.5 57.1h.4zM401.4 57.2h.4zM401.3 57.3h.4zM401.2 57.4h.5zM401.2 57.5h.5zM401.2 57.6h.4zM401.1 57.7h.4zM401 57.7h.4zM401 57.8h.3zM400.9 57.9h.3zM400.8 58h.4zM400.8 58.1h.3zM400.7 58.2h.3zM400.6 58.3h.3zM400.6 58.3h.2zM400.6 58.4h.1zM400.5 58.5h.1zM400.4 58.6h.2z"/>
<path d="M406.4 42.4h.2zM406.3 42.8h.2zM406.3 42.8h.2zM406.3 42.9h.2zM406.3 43h.2zM406.3 43.1h.2zM406.2 43.2h.3zM406.2 43.3h.3zM406.2 43.3h.3zM406.2 43.4h.2zM406.1 43.5h.3zM406.1 43.6h.3zM406.1 43.7h.3zM406.1 43.8h.3zM406.1 43.9h.3zM406.1 43.9h.3zM406.1 44h.3zM406.1 44.1h.3zM406.1 44.2h.3zM406 44.3h.3zM406 44.4h.3zM406 44.4h.3zM406 44.5h.3zM406 44.6h.3zM405.9 44.7h.4zM405.9 44.8h.4zM405.9 44.9h.4zM405.9 45h.4zM405.8 45h.5zM405.8 45.1h.5zM405.8 45.2h.4zM405.8 45.3h.4zM405.8 45.4h.4zM405.7 45.5h.5zM405.7 45.6h.5zM405.7 45.6h.5zM405.7 45.7h.5zM405.6 45.8h.6zM405.6 45.9h.6zM405.6 46h.6zM405.6 46.1h.5zM405.6 46.1h.5zM405.6 46.2h.4zM405.6 46.3h.2zM405.6 46.4h.1z"/>
<path d="M406.5 42.5h.2zM406.5 42.6h.2zM406.5 42.7h.2zM406.5 42.8h.2zM406.5 42.8h.2zM406.5 42.9h.2zM406.5 43h.2zM406.5 43.1h.2zM406.5 43.2h.2zM406.5 43.3h.2zM406.5 43.3h.2zM406.4 43.4h.3zM406.4 43.5h.3zM406.4 43.6h.3zM406.4 43.7h.3zM406.4 43.8h.3zM406.4 43.9h.3zM406.4 43.9h.3zM406.4 44h.3zM406.4 44.1h.3zM406.4 44.2h.3zM406.3 44.3h.4zM406.3 44.4h.4zM406.3 44.4h.4zM406.3 44.5h.4zM406.3 44.6h.4zM406.3 44.7h.4zM406.3 44.8h.4zM406.3 44.9h.4zM406.3 45h.4zM406.3 45h.4zM406.3 45.1h.4zM406.2 45.2h.5zM406.2 45.3h.5zM406.2 45.4h.5zM406.2 45.5h.5zM406.2 45.6h.5zM406.2 45.6h.5zM406.2 45.7h.5zM406.2 45.8h.5zM406.2 45.9h.5zM406.2 46h.5zM406.1 46.1h.6zM406.2 46.1h.5zM406.3 46.2h.4zM406.4 46.3h.3zM406.5 46.4h.2zM406.6 46.5h.1z"/>
<path d="M55.3 72.5h.2zM55.3 72.6h.3zM55.3 72.6h.5zM55.3 72.7h.6zM55.3 72.8h.6zM55.3 72.9h.6zM55.4 73h.5zM55.4 73.1h.5zM55.4 73.2h.5zM55.4 73.2h.5zM55.4 73.3h.5zM55.4 73.4h.5zM55.4 73.5h.5zM55.5 73.6h.4zM55.5 73.7h.4zM55.5 73.7h.4zM55.5 73.8h.4zM55.5 73.9h.4zM55.5 74h.4zM55.5 74.1h.4zM55.5 74.2h.4zM55.5 74.3h.4zM55.5 74.3h.4zM55.5 74.4h.4zM55.5 74.5h.4zM55.5 74.6h.4zM55.5 74.7h.4zM55.5 74.8h.4zM55.6 74.8h.3zM55.6 74.9h.3zM55.6 75h.3zM55.6 75.1h.3zM55.6 75.2h.3zM55.6 75.3h.3zM55.6 75.4h.3zM55.7 75.4h.2zM55.7 75.5h.2zM55.7 75.6h.2zM55.7 75.7h.2zM55.7 75.8h.2zM55.7 75.9h.2zM55.7 75.9h.2zM55.7 76h.2z"/>
<path d="M56.3 72.5h.3zM56.2 72.6h.4zM56 72.6h.6zM55.9 72.7h.7zM55.9 72.8h.7zM55.9 72.9h.7zM55.9 73h.6zM55.9 73.1h.6zM55.9 73.2h.6zM55.9 73.2h.6zM55.9 73.3h.6zM55.9 73.4h.6zM55.9 73.5h.6zM55.9 73.6h.5zM55.9 73.7h.5zM55.9 73.7h.5zM55.9 73.8h.5zM55.9 73.9h.5zM55.9 74h.5zM55.9 74.1h.5zM55.9 74.2h.5zM55.9 74.3h.4zM55.9 74.3h.4zM55.9 74.4h.4zM55.9 74.5h.4zM55.9 74.6h.4zM55.9 74.7h.4zM55.9 74.8h.4zM55.9 74.8h.3zM55.9 74.9h.3zM55.9 75h.3zM55.9 75.1h.3zM55.9 75.2h.3zM55.9 75.3h.3zM55.9 75.4h.3zM55.9 75.4h.2zM55.9 75.5h.2zM55.9 75.6h.2zM55.9 75.7h.2zM55.9 75.8h.2zM55.9 75.9h.2zM55.9 75.9h.2zM55.9 76h.2zM55.9 76.1h.1zM55.9 76.2h.1zM55.9 76.3h.1zM55.9 76.4h.1zM55.9 76.5h.1zM55.9 76.5h.1zM55.9 76.6h.1z"/>
<path d="M270.8 102.4h.1zM270.8 102.5h.2zM270.8 102.6h.4zM270.8 102.7h.5zM270.8 102.8h.6zM270.8 102.9h.6zM270.8 103h.6zM270.8 103h.6zM270.8 103.1h.6zM270.8 103.2h.6zM270.8 103.3h.6zM270.8 103.4h.6zM270.8 103.5h.6zM270.9 103.5h.5zM270.9 103.6h.5zM270.9 103.7h.5zM270.9 103.8h.5zM270.9 103.9h.5zM270.9 104h.5zM270.9 104.1h.5zM270.9 104.1h.5zM271 104.2h.4zM271 104.3h.4zM271 104.4h.4zM271 104.5h.4zM271 104.6h.4zM271 104.6h.4zM271 104.7h.4zM271.1 104.8h.3zM271.1 104.9h.3zM271.1 105h.3zM271.1 105.1h.3zM271.1 105.2h.3zM271.1 105.2h.3zM271.1 105.3h.3zM271.2 105.4h.2zM271.2 105.5h.2zM271.2 105.6h.2zM271.2 105.7h.2zM271.2 105.7h.2zM271.2 105.8h.2zM271.2 105.9h.2zM271.2 106h.2z"/>
<path d="M271.8 102.4h.1zM271.7 102.5h.2zM271.6 102.6h.3zM271.5 102.7h.4zM271.4 102.8h.5zM271.4 102.9h.5zM271.4 103h.5zM271.4 103h.5zM271.4 103.1h.5zM271.4 103.2h.5zM271.4 103.3h.5zM271.4 103.4h.5zM271.4 103.5h.5zM271.4 103.5h.5zM271.4 103.6h.5zM271.4 103.7h.4zM271.4 103.8h.4zM271.4 103.9h.4zM271.4 104h.4zM271.4 104.1h.4zM271.4 104.1h.4zM271.4 104.2h.4zM271.4 104.3h.4zM271.4 104.4h.4zM271.4 104.5h.3zM271.4 104.6h.3zM271.4 104.6h.3zM271.4 104.7h.3zM271.4 104.8h.3zM271.4 104.9h.3zM271.4 105h.3zM271.4 105.1h.3zM271.4 105.2h.2zM271.4 105.2h.2zM271.4 105.3h.2zM271.4 105.4h.2zM271.4 105.5h.2zM271.4 105.6h.2zM271.4 105.7h.2zM271.4 105.7h.2zM271.4 105.8h.2zM271.4 105.9h.1zM271.4 106h.1zM271.4 106.1h.1zM271.4 106.2h.1zM271.4 106.3h.1zM271.4 106.3h.1zM271.4 106.4h.1zM271.4 106.5h.1z"/>
<path d="M280.8 117.4h.1zM280.8 117.5h.2zM280.8 117.6h.4zM280.8 117.7h.5zM280.8 117.8h.5zM280.8 117.9h.5zM280.8 117.9h.5zM280.8 118h.5zM280.8 118.1h.5zM280.8 118.2h.5zM280.8 118.3h.5zM280.8 118.4h.5zM280.8 118.4h.5zM280.9 118.5h.4zM280.9 118.6h.4zM280.9 118.7h.4zM280.9 118.8h.4zM280.9 118.9h.4zM280.9 119h.4zM280.9 119h.4zM280.9 119.1h.4zM281 119.2h.3zM281 119.3h.3zM281 119.4h.3zM281 119.5h.3zM281 119.5h.3zM281 119.6h.3zM281 119.7h.3zM281.1 119.8h.2zM281.1 119.9h.2zM281.1 120h.2zM281.1 120.1h.2zM281.1 120.1h.2zM281.1 120.2h.2zM281.1 120.3h.2zM281.2 120.4h.1zM281.2 120.5h.1zM281.2 120.6h.1zM281.2 120.6h.1zM281.2 120.7h.1zM281.2 120.8h.1zM281.2 120.9h.1zM281.2 121h.1z"/>
<path d="M281.8 117.4h.1zM281.7 117.5h.2zM281.6 117.6h.3zM281.5 117.7h.4zM281.3 117.8h.6zM281.3 117.9h.6zM281.3 117.9h.6zM281.3 118h.6zM281.3 118.1h.6zM281.3 118.2h.6zM281.3 118.3h.6zM281.3 118.4h.6zM281.3 118.4h.6zM281.3 118.5h.6zM281.3 118.6h.6zM281.3 118.7h.5zM281.3 118.8h.5zM281.3 118.9h.5zM281.3 119h.5zM281.3 119h.5zM281.3 119.1h.5zM281.3 119.2h.5zM281.3 119.3h.5zM281.3 119.4h.5zM281.3 119.5h.4zM281.3 119.5h.4zM281.3 119.6h.4zM281.3 119.7h.4zM281.3 119.8h.4zM281.3 119.9h.4zM281.3 120h.4zM281.3 120.1h.4zM281.3 120.1h.3zM281.3 120.2h.3zM281.3 120.3h.3zM281.3 120.4h.3zM281.3 120.5h.3zM281.3 120.6h.3zM281.3 120.6h.3zM281.3 120.7h.3zM281.3 120.8h.3zM281.3 120.9h.2zM281.3 121h.2zM281.3 121.1h.2zM281.3 121.2h.2zM281.3 121.2h.2zM281.3 121.3h.2zM281.3 121.4h.2zM281.3 121.5h.2z"/>
<path d="M82.9 132.2h4.5zM83.6 132.3h3.9zM84.2 132.4h3.3zM84.8 132.5h2.8zM85.4 132.6h2.2zM86 132.7h1.7zM86.7 132.8h1.1zM87.3 132.8h.6z"/>
<path d="M87.3 131.7h.6zM86.7 131.7h1.1zM86 131.8h1.7zM85.4 131.9h2.2zM84.8 132h2.8zM84.2 132.1h3.3zM83.6 132.2h3.9z"/>
<path d="M124 131.7h.5zM124 131.7h1.1zM124.1 131.8h1.7zM124.1 131.9h2.3zM124.2 132h2.8zM124.3 132.1h3.4zM124.4 132.2h3.9z"/>
<path d="M124.4 132.2h4.5zM124.4 132.3h3.9zM124.3 132.4h3.4zM124.2 132.5h2.8zM124.1 132.6h2.3zM124.1 132.7h1.7zM124 132.8h1.1zM124 132.8h.5z"/>
<path d="M99.8 195.4h.2zM99.7 195.5h.2zM99.7 195.6h.2zM99.7 195.7h.1zM99.6 195.7h.2zM99.5 195.8h.2zM99.4 195.9h.3zM99.4 196h.3zM99.3 196.1h.3zM99.2 196.2h.4zM99.1 196.3h.4zM99.1 196.3h.4zM99.1 196.4h.3zM99 196.5h.3zM98.9 196.6h.4zM98.8 196.7h.4zM98.8 196.8h.4zM98.7 196.8h.4zM98.6 196.9h.5zM98.6 197h.5zM98.5 197.1h.5zM98.5 197.2h.5zM98.4 197.3h.5zM98.3 197.4h.6zM98.2 197.4h.6zM98.2 197.5h.5zM98.1 197.6h.6zM98 197.7h.6zM98 197.8h.6zM97.9 197.9h.7zM97.9 198h.7zM97.8 198h.7zM97.7 198.1h.7zM97.6 198.2h.8zM97.5 198.3h.8zM97.6 198.4h.7zM97.6 198.5h.6zM97.6 198.5h.6zM97.7 198.6h.4zM97.7 198.7h.3zM97.7 198.8h.3zM97.8 198.9h.2zM97.8 199h.2z"/>
<path d="M99.9 195.2h.2zM99.8 195.2h.2zM99.7 195.3h.2zM99.7 195.4h.1zM99.6 195.5h.1zM99.5 195.6h.2zM99.4 195.7h.3zM99.3 195.7h.3zM99.2 195.8h.3zM99.1 195.9h.3zM99.1 196h.3zM99 196.1h.3zM98.9 196.2h.3zM98.8 196.3h.3zM98.7 196.3h.4zM98.6 196.4h.5zM98.6 196.5h.4zM98.5 196.6h.4zM98.4 196.7h.4zM98.3 196.8h.5zM98.2 196.8h.5zM98.1 196.9h.5zM98 197h.6zM98 197.1h.5zM97.9 197.2h.6zM97.8 197.3h.6zM97.7 197.4h.6zM97.6 197.4h.6zM97.5 197.5h.7zM97.5 197.6h.6zM97.4 197.7h.6zM97.3 197.8h.7zM97.2 197.9h.7zM97.1 198h.8zM97 198h.8zM96.9 198.1h.8zM96.9 198.2h.7z"/>
<path d="M96.8 216.3h.7zM96.9 216.4h.7zM96.9 216.5h.8zM97 216.6h.8zM97.1 216.7h.8zM97.2 216.7h.7zM97.3 216.8h.7zM97.4 216.9h.6zM97.5 217h.6zM97.5 217.1h.7zM97.6 217.2h.6zM97.7 217.3h.6zM97.8 217.3h.6zM97.9 217.4h.6zM98 217.5h.5zM98 217.6h.6zM98.1 217.7h.5zM98.2 217.8h.5zM98.3 217.8h.5zM98.4 217.9h.4zM98.5 218h.4zM98.6 218.1h.4zM98.6 218.2h.5zM98.7 218.3h.4zM98.8 218.4h.3zM98.9 218.4h.3zM99 218.5h.3zM99.1 218.6h.3zM99.1 218.7h.3zM99.2 218.8h.3zM99.3 218.9h.3zM99.4 218.9h.3zM99.5 219h.2zM99.6 219.1h.1zM99.7 219.2h.1zM99.7 219.3h.2zM99.8 219.4h.2zM99.9 219.5h.2z"/>
<path d="M97.8 215.6h.2zM97.8 215.7h.2zM97.7 215.8h.3zM97.7 215.9h.3zM97.7 216h.4zM97.6 216.1h.6zM97.6 216.2h.6zM97.6 216.2h.7zM97.5 216.3h.8zM97.6 216.4h.8zM97.7 216.5h.7zM97.8 216.6h.7zM97.9 216.7h.7zM97.9 216.7h.7zM98 216.8h.6zM98 216.9h.6zM98.1 217h.6zM98.2 217.1h.5zM98.2 217.2h.6zM98.3 217.3h.6zM98.4 217.3h.5zM98.5 217.4h.5zM98.5 217.5h.5zM98.6 217.6h.5zM98.6 217.7h.5zM98.7 217.8h.4zM98.8 217.8h.4zM98.8 217.9h.4zM98.9 218h.4zM99 218.1h.3zM99.1 218.2h.3zM99.1 218.3h.4zM99.1 218.4h.4zM99.2 218.4h.4zM99.3 218.5h.3zM99.4 218.6h.3zM99.4 218.7h.3zM99.5 218.8h.2zM99.6 218.9h.2zM99.7 218.9h.1zM99.7 219h.2zM99.7 219.1h.2zM99.8 219.2h.2z"/>
<path d="M100.9 254.8h.6zM101 254.8h1.1zM101.1 254.9h1.7zM101.1 255h2.3zM101.2 255.1h2.9zM101.3 255.2h3.3zM101.3 255.3h4z"/>
<path d="M101.3 255.4h4.6zM101.3 255.4h4zM101.3 255.5h3.3zM101.2 255.6h2.9zM101.1 255.7h2.3zM101.1 255.8h1.7zM101 255.9h1.1zM100.9 255.9h.6z"/>
<path d="M112.9 255.4h4.4zM113.5 255.4h3.9zM114.1 255.5h3.4zM114.8 255.6h2.8zM115.4 255.7h2.2zM116 255.8h1.7zM116.7 255.9h1.1zM117.3 255.9h.6z"/>
<path d="M117.3 254.8h.6zM116.7 254.8h1.1zM116 254.9h1.7zM115.4 255h2.2zM114.8 255.1h2.8zM114.1 255.2h3.4zM113.5 255.3h3.9z"/>
<path d="M65.9 265.3h4.5zM66.5 265.4h3.9zM67.1 265.5h3.4zM67.8 265.6h2.8zM68.4 265.7h2.2zM69 265.8h1.7zM69.7 265.9h1.1zM70.3 265.9h.6z"/>
<path d="M70.3 264.8h.6zM69.7 264.8h1.1zM69 264.9h1.7zM68.4 265h2.2zM67.8 265.1h2.8zM67.1 265.2h3.4zM66.5 265.3h3.9z"/>
<path d="M141 264.8h.6zM141.1 264.8h1.1zM141.1 264.9h1.7zM141.1 265h2.3zM141.2 265.1h2.8zM141.3 265.2h3.4zM141.4 265.3h3.9z"/>
<path d="M141.4 265.3h4.5zM141.4 265.4h3.9zM141.3 265.5h3.4zM141.2 265.6h2.8zM141.1 265.7h2.3zM141.1 265.8h1.7zM141.1 265.9h1.1zM141 265.9h.6z"/>
</g>
<text font-size="15.6" x="311.1" y="269.4">Деталь</text>
<g font-size="10.9">
<text x="78" y="9.4" transform="rotate(-180 78 9.4)">КНГ. 09.01.02</text>
<text x="333" y="248.1">КНГ. 09.01.02</text>
<text x="372.7" y="288.1">ЭТ-220-З</text>
</g>
<text font-size="10.7" x="296.3" y="288.1">Сталь 10 ГОСТ 1050-2013</text>
<g font-size="8.5">
<text x="100.1" y="129.7">Ç46</text>
<text x="92.5" y="206.2" transform="rotate(-90 92.5 206.2)">Å</text>
<text x="100.1" y="262.8">Ç80</text>
</g>
<g font-size="7.8">
<text x="374.5" y="14.2">z</text>
<text x="396.9" y="17.2" transform="rotate(45 396.9 17.2)">90Å</text>
<text x="333.3" y="32.8">7Å10'</text>
<text x="374.1" y="39.2">O</text>
<text x="344.3" y="50.6">x</text>
<text x="399.6" y="57.5" transform="rotate(-69 399.6 57.5)">41Å25'</text>
<text x="409.7" y="64.3">y</text>
<text x="53.6" y="68.5" transform="rotate(-90 53.6 68.5)">25</text>
<text x="269" y="83.3" transform="rotate(-90 269 83.3)">5</text>
<text x="279" y="91.2" transform="rotate(-90 279 91.2)">70</text>
<text x="92.5" y="212.3" transform="rotate(-90 92.5 212.3)">90</text>
<text x="106.9" y="253.1">7</text>
<text x="384.5" y="267.2">0,8</text>
<text x="403.1" y="267.2">1:1</text>
</g>
<g font-size="5.4">
<text x="12.6" y="46.3" transform="rotate(-90 12.6 46.3)">Перв. примен.</text>
<text x="12.6" y="103.4" transform="rotate(-90 12.6 103.4)">Справ. №</text>
<text x="12.6" y="176.1" transform="rotate(-90 12.6 176.1)">Подп. и дата</text>
<text x="12.6" y="205.2" transform="rotate(-90 12.6 205.2)">Инв. № дубл.</text>
<text x="7.5" y="227.7" transform="rotate(-90 7.5 227.7)">&quot;АСКОН-Системыпроектирования&quot;, Рос ия. Всеправазащищены.</text>
<text x="12.6" y="230.9" transform="rotate(-90 12.6 230.9)">Взам. инв. №</text>
<text x="369.3" y="256.6">Лит.</text>
<text x="383.4" y="256.6">Масса</text>
<text x="398.3" y="256.6">Масштаб</text>
<text x="12.6" y="261.1" transform="rotate(-90 12.6 261.1)">Подп. и дата</text>
<text x="251.6" y="261.6">№ докум.</text>
<text x="273.9" y="261.6">Подп.</text>
<text x="231" y="266.6">Разраб.</text>
<text x="231" y="271.6">Пров.</text>
<text x="231" y="276.6">Т.контр.</text>
<text x="367.1" y="276.6">Лист</text>
<text x="388.3" y="276.6">Листов</text>
<text x="408.5" y="276.6">1</text>
<text x="231" y="286.6">Н.контр.</text>
<text x="7.5" y="292.5" transform="rotate(-90 7.5 292.5)">КОМПАС-3Dv20Учебнаяверсия©2021 О</text>
<text x="12.6" y="290.2" transform="rotate(-90 12.6 290.2)">Инв. № подл.</text>
<text x="231" y="291.6">Утв.</text>
<text x="8.5" y="296.7">Недлякоммерческогоиспользования</text>
<text x="306" y="296.6">Копировал</text>
<text x="376" y="296.6">Формат</text>
<text x="396" y="296.6">A3</text>
</g>
<g font-size="5.3">
<text x="231.1" y="261.6">Изм.</text>
<text x="238.1" y="261.6">Лист</text>
<text x="286.1" y="261.6">Дата</text>
</g>
</svg>
